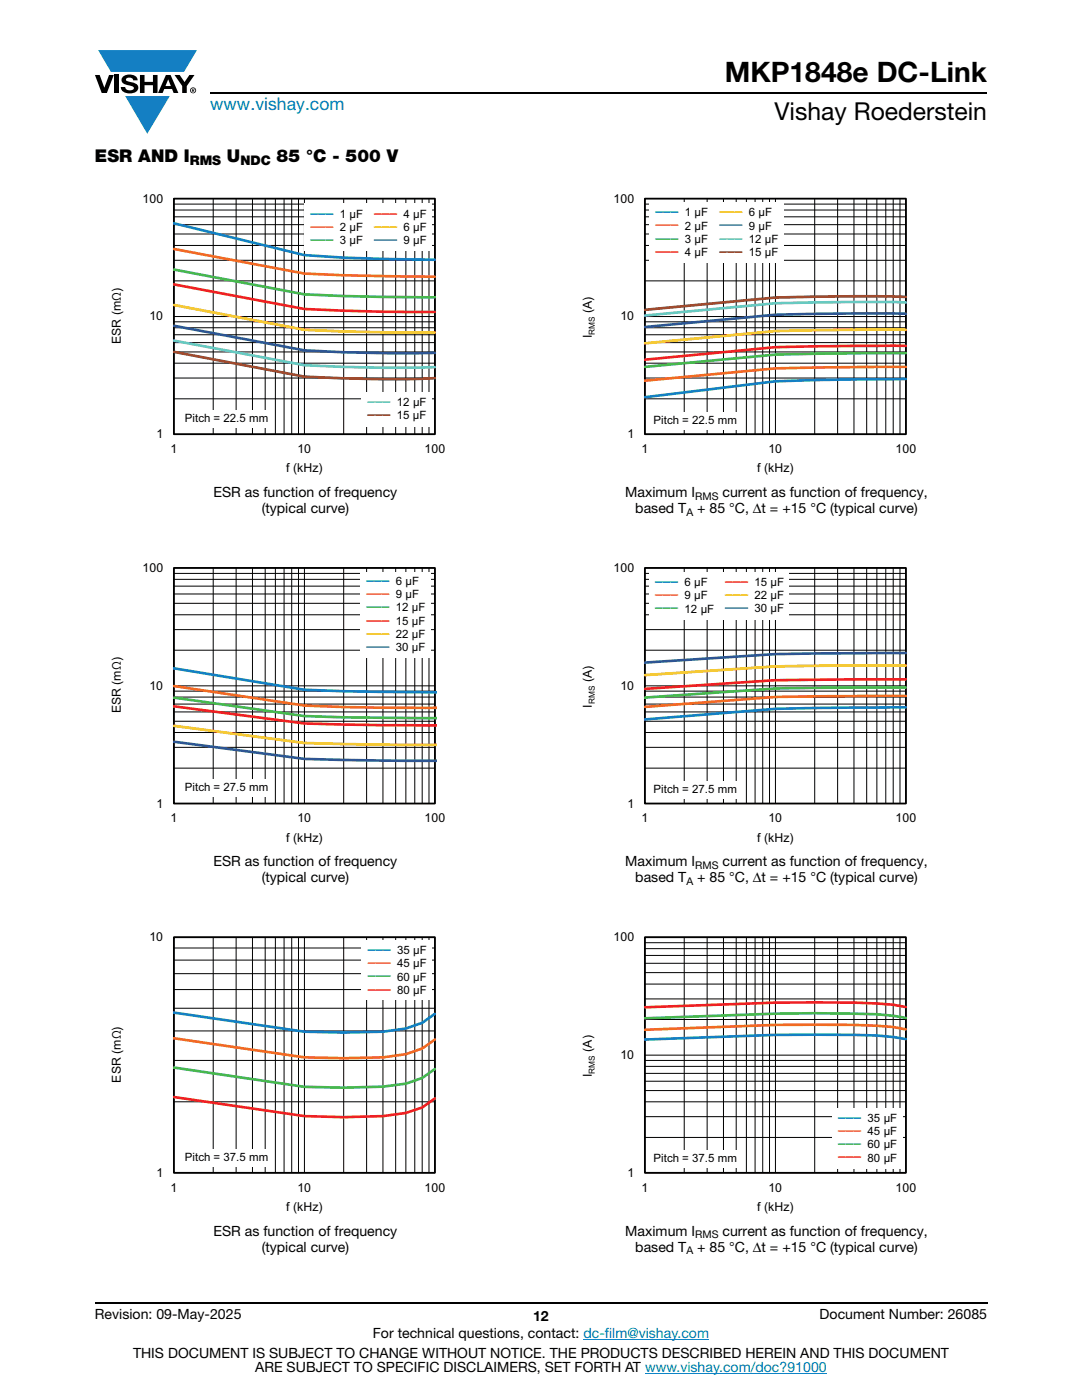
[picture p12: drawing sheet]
<svg xmlns="http://www.w3.org/2000/svg" width="216mm" height="279mm" viewBox="0 0 216 279" stroke-linecap="round" stroke-linejoin="round" font-family="sans-serif">
<g fill="#147fc3">
<path d="M19.6 10h19.7l-2.6 4.3h-1.1h-13.5z"/>
<path d="M25 19.2h8.9l-4.5 7.5z"/>
</g>
<g fill="#000">
<path d="M18.9 15h1l.9 2.5 1-2.5h.9l-1.4 3.6h-1zM22.9 15h.9v3.6h-.9zM24.6 15.3a2.1 2.1 0 0 1 2.8 .3l.1 .4h-.9a.79 .79 0 0 0-.7-.5 .79 .79 0 0 0-.8 .4l.3 .3 1 .2a1.08 1.08 0 0 1 1.2 1 1.08 1.08 0 0 1-1.1 1.2 1.73 1.73 0 0 1-2.4-1.2h.9a.96 .96 0 0 0 .8 .6 .96 .96 0 0 0 .9-.4 1.31 1.31 0 0 0-1.2-.6 1.03 1.03 0 0 1-1.1-.6 1.03 1.03 0 0 1 .2-1.1zM27.9 15h.9v1.3h1.7v-1.3h.9v3.6h-.9v-1.6h-1.7v1.6h-.9zM34.8 15h1.1l.9 1.4 1-1.4h1l-1.5 2.2v1.4h-.9v-1.4z"/>
<path d="M33.6 15.9l.5 1.3h-1.1zM33.1 15l-1.6 3.6h1l.3-.8h1.5l.3 .8h1l-1.6-3.6z"/>
<path d="M38.4 17.8h.2v.2h-.2zM38.3 17.7v.7h.1v-.3l.4 .3-.2-.3 .2-.2-.1-.2z"/>
<path d="M38.1 18a.46 .46 0 0 1 .9 0 .46 .46 0 0 1-.9 0zM37.9 18a.6 .6 0 0 0 1.2 0 .6 .6 0 0 0-1.2 0z"/>
</g>
<path d="M42 18.6h155M18.9 260h178.1" fill="none" stroke="#000" stroke-width=".36"/>
<path d="M116.4 267.3h25.1M128.7 274h36.3" fill="none" stroke="#007ec4" stroke-width=".2"/>
<g fill="none" stroke="#000" stroke-width=".2">
<path d="M34.7 39.6h52.1v47.1h-52.1zM42.5 39.6v47.1M47.1 39.6v47.1M50.4 39.6v47.1M52.9 39.6v47.1M54.9 39.6v47.1M56.7 39.6v47.1M58.2 39.6v47.1M59.6 39.6v47.1M60.7 39.6v47.1M68.6 39.6v47.1M73.2 39.6v47.1"/>
<path d="M76.4 39.6v47.1M79 39.6v47.1M81 39.6v47.1M82.8 39.6v47.1M84.2 39.6v47.1M85.6 39.6v47.1M34.7 56.1h52.1M34.7 51.9h52.1M34.7 49h52.1M34.7 46.7h52.1M34.7 44.8h52.1M34.7 43.3h52.1"/>
<path d="M34.7 41.9h52.1M34.7 40.7h52.1M34.7 79.6h52.1M34.7 75.4h52.1M34.7 72.5h52.1M34.7 70.2h52.1M34.7 68.4h52.1M34.7 66.8h52.1M34.7 65.4h52.1M34.7 64.2h52.1M34.7 63.2h52.1"/>
</g>
<path d="M34.7 39.6h52.1v47.1h-52.1z" fill="none" stroke="#000" stroke-width=".35"/>
<path d="M34.7 44.6l26 6.3a406.2 406.2 0 0 0 26.1 .9" fill="none" stroke="#147fc3" stroke-width=".53"/>
<path d="M34.7 49.7l26 4.9 7.9 .3 18.2 .3" fill="none" stroke="#f16b22" stroke-width=".53"/>
<path d="M34.7 53.8l26 4.9 7.9 .4 18.2 .2" fill="none" stroke="#48b74e" stroke-width=".53"/>
<path d="M34.7 56.8l26 4.9a421.2 421.2 0 0 0 26.1 .6" fill="none" stroke="#ee1f23" stroke-width=".53"/>
<path d="M34.7 60.9l26 4.9a461.3 461.3 0 0 0 26.1 .6" fill="none" stroke="#fec80b" stroke-width=".53"/>
<path d="M34.7 65l26 4.9a332.9 332.9 0 0 0 26.1 .5" fill="none" stroke="#2b5597" stroke-width=".53"/>
<path d="M34.7 68l26 4.9a291.9 291.9 0 0 0 26.1 .4" fill="none" stroke="#5dc7d2" stroke-width=".53"/>
<path d="M34.7 70.2l26 5a246.6 246.6 0 0 0 26.1 .3" fill="none" stroke="#823d1b" stroke-width=".53"/>
<g fill="#fff">
<path d="M60.7 40.7h12.7v9.4h-12.7z"/>
<path d="M36 81.9h18.3v3.5h-18.3z"/>
<path d="M73.4 40.7h12.7v9.4h-12.7z"/>
<path d="M72.1 78.2h14v6.9h-14z"/>
</g>
<g fill="none" stroke="#000" stroke-width=".2">
<path d="M128.7 39.6h52.1v47.1h-52.1zM136.5 39.6v47.1M141.1 39.6v47.1M144.4 39.6v47.1M146.9 39.6v47.1M148.9 39.6v47.1M150.7 39.6v47.1M152.2 39.6v47.1M153.5 39.6v47.1M154.7 39.6v47.1M162.6 39.6v47.1M167.1 39.6v47.1"/>
<path d="M170.4 39.6v47.1M172.9 39.6v47.1M175 39.6v47.1M176.7 39.6v47.1M178.2 39.6v47.1M179.6 39.6v47.1M128.7 56.1h52.1M128.7 51.9h52.1M128.7 49h52.1M128.7 46.7h52.1M128.7 44.8h52.1M128.7 43.3h52.1"/>
<path d="M128.7 41.9h52.1M128.7 40.7h52.1M128.7 79.6h52.1M128.7 75.4h52.1M128.7 72.5h52.1M128.7 70.2h52.1M128.7 68.4h52.1M128.7 66.8h52.1M128.7 65.4h52.1M128.7 64.2h52.1M128.7 63.2h52.1"/>
</g>
<path d="M128.7 39.6h52.1v47.1h-52.1z" fill="none" stroke="#000" stroke-width=".35"/>
<path d="M180.7 75.6l-18.2 .2-7.8 .3-26 3.2" fill="none" stroke="#147fc3" stroke-width=".53"/>
<path d="M180.7 73.2l-26 .3-26 2.5" fill="none" stroke="#f16b22" stroke-width=".53"/>
<path d="M180.7 70.5l-26 .3-26 2.4" fill="none" stroke="#48b74e" stroke-width=".53"/>
<path d="M180.7 69h-10.3l-15.7 .3-26 2.5" fill="none" stroke="#ee1f23" stroke-width=".53"/>
<path d="M180.7 65.8h-10.3l-15.7 .3-26 2.4" fill="none" stroke="#fec80b" stroke-width=".53"/>
<path d="M180.7 62.6h-10.3l-15.7 .2-26 2.5" fill="none" stroke="#2b5597" stroke-width=".53"/>
<path d="M180.7 60.4a534.4 534.4 0 0 0-26 .1l-26 2.5" fill="none" stroke="#5dc7d2" stroke-width=".53"/>
<path d="M180.7 59.3l-10.3-.2-15.7 .3-26 2.4" fill="none" stroke="#823d1b" stroke-width=".53"/>
<g fill="#fff">
<path d="M142.3 40.4h14v12.1h-14z"/>
<path d="M129.5 82.2h18.3v3.5h-18.3z"/>
<path d="M129.5 40.4h12.7v12.1h-12.7z"/>
</g>
<g fill="none" stroke="#000" stroke-width=".2">
<path d="M34.7 118.5h52.1M34.7 117h52.1M34.7 115.6h52.1M34.7 114.4h52.1M34.7 113.3h52.1v47.1h-52.1zM42.5 113.3v47.1M47.1 113.3v47.1M50.4 113.3v47.1M52.9 113.3v47.1M54.9 113.3v47.1M56.7 113.3v47.1M58.2 113.3v47.1"/>
<path d="M59.6 113.3v47.1M60.7 113.3v47.1M68.6 113.3v47.1M73.2 113.3v47.1M76.4 113.3v47.1M79 113.3v47.1M81 113.3v47.1M82.8 113.3v47.1M84.2 113.3v47.1M85.6 113.3v47.1M34.7 139.1h52.1M34.7 137.9h52.1"/>
<path d="M34.7 129.8h52.1M34.7 125.7h52.1M34.7 122.7h52.1M34.7 120.4h52.1M34.7 136.9h52.1M34.7 153.3h52.1M34.7 149.2h52.1M34.7 146.2h52.1M34.7 143.9h52.1M34.7 142.1h52.1M34.7 140.5h52.1"/>
</g>
<path d="M34.7 113.3h52.1v47.1h-52.1z" fill="none" stroke="#000" stroke-width=".35"/>
<path d="M34.7 133.4l26 4.3 7.9 .3 18.5 .2" fill="none" stroke="#147fc3" stroke-width=".53"/>
<path d="M34.7 136.9l26 3.9 11.1 .4 15.3 .1" fill="none" stroke="#f16b22" stroke-width=".53"/>
<path d="M34.7 139.2l26 3.7 7.9 .3 18.5 .1" fill="none" stroke="#48b74e" stroke-width=".53"/>
<path d="M34.7 141l26 3.4 15.7 .3 10.7 .1" fill="none" stroke="#ee1f23" stroke-width=".53"/>
<path d="M34.7 144.9l26 3.4 15.7 .3 10.7 .1" fill="none" stroke="#fec80b" stroke-width=".53"/>
<path d="M34.7 148l26 3.5 15.7 .3h10.7" fill="none" stroke="#2b5597" stroke-width=".53"/>
<g fill="#fff">
<path d="M71.9 114.1h13.9v17.1h-13.9z"/>
<path d="M36 155.6h18.3v3.5h-18.3z"/>
</g>
<g fill="none" stroke="#000" stroke-width=".2">
<path d="M128.7 118.5h52.1M128.7 117h52.1M128.7 115.6h52.1M128.7 114.4h52.1M128.7 113.3h52.1v47.1h-52.1zM136.5 113.3v47.1M141.1 113.3v47.1M144.4 113.3v47.1M146.9 113.3v47.1M148.9 113.3v47.1M150.7 113.3v47.1M152.2 113.3v47.1"/>
<path d="M153.5 113.3v47.1M154.7 113.3v47.1M162.6 113.3v47.1M167.1 113.3v47.1M170.4 113.3v47.1M172.9 113.3v47.1M175 113.3v47.1M176.7 113.3v47.1M178.2 113.3v47.1M179.6 113.3v47.1M128.7 139.1h52.1M128.7 137.9h52.1"/>
<path d="M128.7 129.8h52.1M128.7 125.7h52.1M128.7 122.7h52.1M128.7 120.4h52.1M128.7 136.9h52.1M128.7 153.3h52.1M128.7 149.2h52.1M128.7 146.2h52.1M128.7 143.9h52.1M128.7 142.1h52.1M128.7 140.5h52.1"/>
</g>
<path d="M128.7 113.3h52.1v47.1h-52.1z" fill="none" stroke="#000" stroke-width=".35"/>
<path d="M180.7 141.2l-26 .3-26 2.1" fill="none" stroke="#147fc3" stroke-width=".53"/>
<path d="M180.7 138.9l-26 .2-26 2" fill="none" stroke="#f16b22" stroke-width=".53"/>
<path d="M180.7 137.2l-26 .2-26 1.8" fill="none" stroke="#48b74e" stroke-width=".53"/>
<path d="M180.7 135.6l-26 .1-26 1.8" fill="none" stroke="#ee1f23" stroke-width=".53"/>
<path d="M180.7 132.8l-26 .2-26 1.7" fill="none" stroke="#fec80b" stroke-width=".53"/>
<path d="M180.7 130.3l-26 .2-26 1.7" fill="none" stroke="#2b5597" stroke-width=".53"/>
<g fill="#fff">
<path d="M129.5 114.2h14v9.5h-14z"/>
<path d="M143.4 114.2h14v9.4h-14z"/>
<path d="M129.5 155.9h18.3v3.5h-18.3z"/>
</g>
<g fill="none" stroke="#000" stroke-width=".2">
<path d="M34.7 197.5h52.1M34.7 194.3h52.1M34.7 191.6h52.1M34.7 189.2h52.1M34.7 187h52.1v47.1h-52.1zM42.5 187v47.1M47.1 187v47.1M50.4 187v47.1M52.9 187v47.1M54.9 187v47.1M56.7 187v47.1M58.2 187v47.1"/>
<path d="M59.6 187v47.1M60.7 187v47.1M68.6 187v47.1M73.2 187v47.1M76.4 187v47.1M79 187v47.1M81 187v47.1M82.8 187v47.1M84.2 187v47.1M85.6 187v47.1M34.7 219.9h52.1M34.7 211.6h52.1"/>
<path d="M34.7 205.7h52.1M34.7 201.2h52.1"/>
</g>
<path d="M34.7 187h52.1v47.1h-52.1z" fill="none" stroke="#000" stroke-width=".35"/>
<path d="M34.7 202.1l26 3.8 7.9 .2 7.8-.2 4.6-.6 3.3-1.2 2.5-1.8" fill="none" stroke="#147fc3" stroke-width=".53"/>
<path d="M34.7 207.2l26 3.8 7.9 .2 7.8-.2 4.6-.6 3.3-1.2 2.5-1.7" fill="none" stroke="#f16b22" stroke-width=".53"/>
<path d="M34.7 213l26 3.9 7.9 .2 7.8-.2 4.6-.6 3.3-1.2 2.5-1.8" fill="none" stroke="#48b74e" stroke-width=".53"/>
<path d="M34.7 218.9l26 3.8 7.9 .3 7.8-.3 4.6-.6 3.3-1.1 2.5-1.8" fill="none" stroke="#ee1f23" stroke-width=".53"/>
<g fill="#fff">
<path d="M72.1 187.7h14v12h-14z"/>
<path d="M36 229.3h18.3v3.5h-18.3z"/>
</g>
<g fill="none" stroke="#000" stroke-width=".2">
<path d="M128.7 199.4h52.1M128.7 196.4h52.1M128.7 194.1h52.1M128.7 192.2h52.1M128.7 190.7h52.1M128.7 189.3h52.1M128.7 188.1h52.1M128.7 187h52.1v47.1h-52.1zM136.5 187v47.1M141.1 187v47.1M144.4 187v47.1M146.9 187v47.1"/>
<path d="M148.9 187v47.1M150.7 187v47.1M152.2 187v47.1M153.5 187v47.1M154.7 187v47.1M162.6 187v47.1M167.1 187v47.1M170.4 187v47.1M172.9 187v47.1M175 187v47.1M176.7 187v47.1M178.2 187v47.1"/>
<path d="M179.6 187v47.1M128.7 219.9h52.1M128.7 217.6h52.1M128.7 215.8h52.1M128.7 214.2h52.1M128.7 212.8h52.1M128.7 211.6h52.1M128.7 203.5h52.1M128.7 210.6h52.1M128.7 227h52.1M128.7 222.9h52.1"/>
</g>
<path d="M128.7 187h52.1v47.1h-52.1z" fill="none" stroke="#000" stroke-width=".35"/>
<path d="M180.7 207.4l-2.4-.4a218.1 218.1 0 0 0-23.6-.5l-26 1" fill="none" stroke="#147fc3" stroke-width=".53"/>
<path d="M180.7 205.4l-2.4-.4a218.1 218.1 0 0 0-23.6-.5l-26 1" fill="none" stroke="#f16b22" stroke-width=".53"/>
<path d="M180.7 203.1l-2.4-.4a218.1 218.1 0 0 0-23.6-.4l-26 .9" fill="none" stroke="#48b74e" stroke-width=".53"/>
<path d="M180.7 201l-2.4-.5a218.1 218.1 0 0 0-23.6-.4l-26 .9" fill="none" stroke="#ee1f23" stroke-width=".53"/>
<g fill="#fff">
<path d="M129.5 229.6h18.3v3.5h-18.3z"/>
<path d="M166 221.1h14v12h-14z"/>
</g>
<text font-size="5.6" x="144.6" y="16.4">MKP1848e DC-Link</text>
<text font-size="4.9" x="154.5" y="24">Vishay Roederstein</text>
<text font-size="3.5" fill="#007ec4" x="42" y="21.9">www.vishay.com</text>
<g font-size="3.5">
<text x="18.9" y="32.3">ESR AND I</text>
<text x="45.3" y="32.3">U</text>
<text x="55.2" y="32.3">85 °C - 500 V</text>
</g>
<g font-size="2.8">
<text x="42.6" y="99.2">ESR as function of frequency</text>
<text x="124.8" y="99.2">Maximum I</text>
<text x="144.2" y="99.2">current as function of frequency,</text>
<text x="52.2" y="102.4">(typical curve)</text>
<text x="126.8" y="102.4">based T</text>
<text x="139.1" y="102.4">+ 85 °C, Δt = +15 °C (typical curve)</text>
<text x="42.6" y="172.9">ESR as function of frequency</text>
<text x="124.8" y="172.9">Maximum I</text>
<text x="144.2" y="172.9">current as function of frequency,</text>
<text x="52.2" y="176.1">(typical curve)</text>
<text x="126.8" y="176.1">based T</text>
<text x="139.1" y="176.1">+ 85 °C, Δt = +15 °C (typical curve)</text>
<text x="42.6" y="246.6">ESR as function of frequency</text>
<text x="52.2" y="249.8">(typical curve)</text>
<text x="124.8" y="246.6">Maximum I</text>
<text x="126.8" y="249.8">based T</text>
<text x="139.1" y="249.8">+ 85 °C, Δt = +15 °C (typical curve)</text>
<text x="144.2" y="246.6">current as function of frequency,</text>
<text x="18.9" y="263.3">Revision: 09-May-2025</text>
<text x="106.4" y="263.6">12</text>
<text x="163.6" y="263.3">Document Number: 26085</text>
<text x="74.4" y="267.1">For technical questions, contact: dc-film@vishay.com</text>
<text x="26.5" y="271">THIS DOCUMENT IS SUBJECT TO CHANGE WITHOUT NOTICE. THE PRODUCTS DESCRIBED HEREIN AND THIS DOCUMENT</text>
<text x="50.9" y="273.8">ARE SUBJECT TO SPECIFIC DISCLAIMERS, SET FORTH AT www.vishay.com/doc?91000</text>
</g>
<g font-size="2.6">
<text x="37.9" y="33">RMS</text>
<text x="48" y="33">NDC</text>
</g>
<g font-size="2.5">
<text x="28.4" y="40.4">100</text>
<text x="122.4" y="40.4">100</text>
<text x="29.8" y="63.9">10</text>
<text x="118.1" y="62.5" transform="rotate(-90 118.1 62.5)">(A)</text>
<text x="123.8" y="63.9">10</text>
<text x="24.1" y="68.7" transform="rotate(-90 24.1 68.7)">ESR (mΩ)</text>
<text x="118.1" y="67.5" transform="rotate(-90 118.1 67.5)">I</text>
<text x="31.2" y="87.4">1</text>
<text x="125.2" y="87.4">1</text>
<text x="34" y="90.4">1</text>
<text x="57.1" y="94.3">f (kHz)</text>
<text x="59.4" y="90.4">10</text>
<text x="84.7" y="90.4">100</text>
<text x="128" y="90.4">1</text>
<text x="151.1" y="94.3">f (kHz)</text>
<text x="153.3" y="90.4">10</text>
<text x="178.7" y="90.4">100</text>
<text x="28.4" y="114.1">100</text>
<text x="122.4" y="114.1">100</text>
<text x="29.8" y="137.6">10</text>
<text x="118.1" y="136.2" transform="rotate(-90 118.1 136.2)">(A)</text>
<text x="123.8" y="137.6">10</text>
<text x="24.1" y="142.4" transform="rotate(-90 24.1 142.4)">ESR (mΩ)</text>
<text x="118.1" y="141.2" transform="rotate(-90 118.1 141.2)">I</text>
<text x="31.2" y="161.2">1</text>
<text x="125.2" y="161.2">1</text>
<text x="34" y="164.1">1</text>
<text x="57.1" y="168">f (kHz)</text>
<text x="59.4" y="164.1">10</text>
<text x="84.7" y="164.1">100</text>
<text x="128" y="164.1">1</text>
<text x="151.1" y="168">f (kHz)</text>
<text x="153.3" y="164.1">10</text>
<text x="178.7" y="164.1">100</text>
<text x="29.8" y="187.8">10</text>
<text x="122.4" y="187.8">100</text>
<text x="118.1" y="209.9" transform="rotate(-90 118.1 209.9)">(A)</text>
<text x="118.1" y="214.9" transform="rotate(-90 118.1 214.9)">I</text>
<text x="123.8" y="211.3">10</text>
<text x="24.1" y="216.1" transform="rotate(-90 24.1 216.1)">ESR (mΩ)</text>
<text x="31.2" y="234.9">1</text>
<text x="34" y="237.8">1</text>
<text x="59.4" y="237.8">10</text>
<text x="84.7" y="237.8">100</text>
<text x="125.2" y="234.9">1</text>
<text x="128" y="237.8">1</text>
<text x="153.3" y="237.8">10</text>
<text x="178.7" y="237.8">100</text>
<text x="57.1" y="241.7">f (kHz)</text>
<text x="151.1" y="241.7">f (kHz)</text>
</g>
<g font-size="2.3">
<text x="67.8" y="43.4">1 μF</text>
<text x="67.8" y="46.1">2 μF</text>
<text x="80.5" y="43.4">4 μF</text>
<text x="80.5" y="46.1">6 μF</text>
<text x="136.6" y="43.2">1 μF</text>
<text x="136.6" y="45.8">2 μF</text>
<text x="149.4" y="43.2">6 μF</text>
<text x="149.4" y="45.8">9 μF</text>
<text x="67.8" y="48.7">3 μF</text>
<text x="80.5" y="48.7">9 μF</text>
<text x="136.6" y="48.4">3 μF</text>
<text x="136.6" y="51.1">4 μF</text>
<text x="149.4" y="48.4">12 μF</text>
<text x="149.4" y="51.1">15 μF</text>
<text x="79.2" y="81.1">12 μF</text>
<text x="79.2" y="83.7">15 μF</text>
<text x="36.9" y="84.2">Pitch = 22.5 mm</text>
<text x="130.4" y="84.6">Pitch = 22.5 mm</text>
<text x="79" y="116.8">6 μF</text>
<text x="79" y="119.4">9 μF</text>
<text x="136.6" y="117">6 μF</text>
<text x="136.6" y="119.6">9 μF</text>
<text x="150.5" y="117">15 μF</text>
<text x="150.5" y="119.6">22 μF</text>
<text x="79" y="122">12 μF</text>
<text x="79" y="124.7">15 μF</text>
<text x="136.6" y="122.3">12 μF</text>
<text x="150.5" y="122.2">30 μF</text>
<text x="79" y="127.3">22 μF</text>
<text x="79" y="129.9">30 μF</text>
<text x="36.9" y="157.9">Pitch = 27.5 mm</text>
<text x="130.4" y="158.3">Pitch = 27.5 mm</text>
<text x="79.2" y="190.4">35 μF</text>
<text x="79.2" y="193.1">45 μF</text>
<text x="79.2" y="195.7">60 μF</text>
<text x="79.2" y="198.3">80 μF</text>
<text x="173.1" y="223.9">35 μF</text>
<text x="173.1" y="226.5">45 μF</text>
<text x="36.9" y="231.6">Pitch = 37.5 mm</text>
<text x="130.4" y="232">Pitch = 37.5 mm</text>
<text x="173.1" y="229.1">60 μF</text>
<text x="173.1" y="231.8">80 μF</text>
</g>
<g font-size="2.1">
<text x="138.7" y="99.7">RMS</text>
<text x="137" y="102.9">A</text>
<text x="138.7" y="173.4">RMS</text>
<text x="137" y="176.6">A</text>
<text x="137" y="250.3">A</text>
<text x="138.7" y="247.1">RMS</text>
</g>
<g font-size="1.7">
<text x="118.7" y="66.9" transform="rotate(-90 118.7 66.9)">RMS</text>
<text x="118.7" y="140.6" transform="rotate(-90 118.7 140.6)">RMS</text>
<text x="118.7" y="214.3" transform="rotate(-90 118.7 214.3)">RMS</text>
</g>
<g font-size="1.5" fill="#147fc3">
<text x="61.9" y="43">▬▬▬</text>
<text x="130.8" y="42.8">▬▬▬</text>
<text x="73.1" y="116.3">▬▬▬</text>
<text x="130.8" y="116.6">▬▬▬</text>
<text x="73.4" y="190">▬▬▬</text>
<text x="167.3" y="223.5">▬▬▬</text>
</g>
<g font-size="1.5" fill="#f16b22">
<text x="61.9" y="45.6">▬▬▬</text>
<text x="130.8" y="45.4">▬▬▬</text>
<text x="73.1" y="119">▬▬▬</text>
<text x="130.8" y="119.2">▬▬▬</text>
<text x="73.4" y="192.6">▬▬▬</text>
<text x="167.3" y="226.1">▬▬▬</text>
</g>
<g font-size="1.5" fill="#ee1f23">
<text x="74.6" y="43">▬▬▬</text>
<text x="130.8" y="50.7">▬▬▬</text>
<text x="144.7" y="116.6">▬▬▬</text>
<text x="73.1" y="124.3">▬▬▬</text>
<text x="73.4" y="197.9">▬▬▬</text>
<text x="167.3" y="231.4">▬▬▬</text>
</g>
<g font-size="1.5" fill="#fec80b">
<text x="74.6" y="45.6">▬▬▬</text>
<text x="143.6" y="42.8">▬▬▬</text>
<text x="144.7" y="119.2">▬▬▬</text>
<text x="73.1" y="126.9">▬▬▬</text>
</g>
<g font-size="1.5" fill="#2b5597">
<text x="143.6" y="45.4">▬▬▬</text>
<text x="74.6" y="48.3">▬▬▬</text>
<text x="144.7" y="121.8">▬▬▬</text>
<text x="73.1" y="129.5">▬▬▬</text>
</g>
<g font-size="1.5" fill="#48b74e">
<text x="61.9" y="48.3">▬▬▬</text>
<text x="130.8" y="48">▬▬▬</text>
<text x="73.1" y="121.6">▬▬▬</text>
<text x="130.8" y="121.8">▬▬▬</text>
<text x="73.4" y="195.3">▬▬▬</text>
<text x="167.3" y="228.7">▬▬▬</text>
</g>
<g font-size="1.5" fill="#5dc7d2">
<text x="143.6" y="48">▬▬▬</text>
<text x="73.3" y="80.6">▬▬▬</text>
</g>
<g font-size="1.5" fill="#823d1b">
<text x="143.6" y="50.7">▬▬▬</text>
<text x="73.3" y="83.3">▬▬▬</text>
</g>
</svg>
